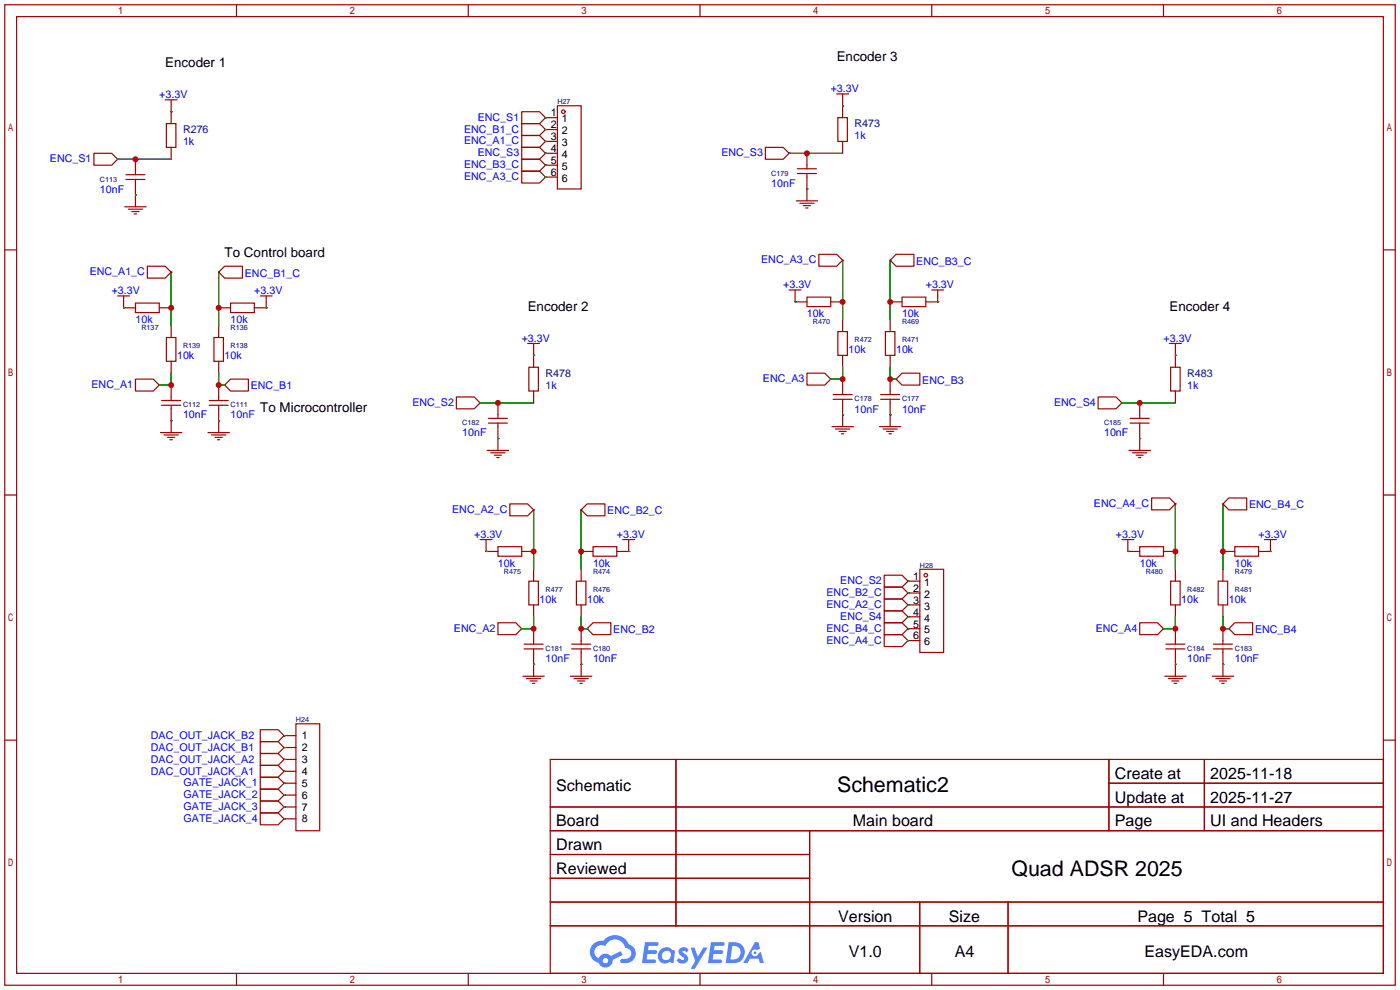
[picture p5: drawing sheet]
<svg xmlns="http://www.w3.org/2000/svg" width="299mm" height="212mm" viewBox="0 0 299 212" stroke-linecap="round" stroke-linejoin="round" font-family="sans-serif">
<g fill="none" stroke="#a10000" stroke-width=".25">
<path d="M1 1h297.2v209.6h-297.2zM3.6 3.6h292.1v204.4h-292.1zM50.5 1v2.6M100.1 1v2.6M149.6 1v2.6M199.1 1v2.6M248.7 1v2.6M1 53.4h2.6M295.7 53.4h2.5M1 105.8h2.6M295.7 105.8h2.5M1 158.2h2.6"/>
<path d="M295.7 158.2h2.5M117.6 162.3h178.1v45.7h-178.1zM117.6 172.5h178.1M117.6 177.5h178.1M144.5 162.3v35.6M173 177.5v30.5M237 162.3v15.2M237 167.4h58.7M257.4 162.3v15.2M117.6 182.6h55.4M117.6 192.8h178.1M117.6 187.7h55.4"/>
<path d="M117.6 197.9h178.1M196.6 192.8v15.2M215.4 192.8v15.2M50.5 208v2.6M100.1 208v2.6M149.6 208v2.6M199.1 208v2.6M248.7 208v2.6"/>
</g>
<g fill="#5487ff">
<path d="M145.3 202.7a1.3 1.3 0 0 1 1.9 .3l-.4 .6a.54 .54 0 0 0-.9-.2l.1 .2a1.34 1.34 0 0 1 .9 1.8 1.47 1.47 0 0 1-2.3-.1l.5-.6 .8 .5a.31 .31 0 0 0 .4-.3 .31 .31 0 0 0-.3-.4 1.12 1.12 0 0 1-.7-1.8z"/>
<path d="M147.6 202.5h.9l.6 2 1.2-2h.9l-2.7 4.6h-.9l1-1.7z"/>
<path d="M137.8 201.4h1.7a1.31 1.31 0 0 1 1.2 .2 .4 .4 0 0 1-.3 .5l-1.8 .1-.1 .9h1.6a.4 .4 0 0 1 .4 .4 .4 .4 0 0 1-.5 .4h-1.6l-.2 1.2h1.4a.46 .46 0 0 1 .5 0 .46 .46 0 0 1 .1 .5l-.4 .2h-2.6z"/>
<path d="M151.9 201.4h1.7a1.32 1.32 0 0 1 1.2 .2 .39 .39 0 0 1-.3 .5l-1.8 .1-.1 .9h1.6a.4 .4 0 0 1 .4 .4 .4 .4 0 0 1-.4 .4h-1.7l-.2 1.2h1.4a.46 .46 0 0 1 .5 0 .46 .46 0 0 1 .1 .5l-.4 .2h-2.6z"/>
<path d="M161.3 201.4h.8l.3 1.3-.6 .4a.75 .75 0 0 0-1.1 .3 .75 .75 0 0 0 .5 1 .75 .75 0 0 0 .9-.7l.5-.2 .6 2.3h-.8l-.3-.9h-1.8l-.5 .9h-1z"/>
<path d="M155.7 201.4l-.6 4.4h1.5a2.27 2.27 0 0 0 2.6-2.2 2.27 2.27 0 0 0-2.7-2.2zM156.5 202.1a1.5 1.5 0 0 1 1.8 1.6 1.5 1.5 0 0 1-1.9 1.4h-.3z"/>
<path d="M141.2 203a1.6 1.6 0 0 0-.3 2.3 1.6 1.6 0 0 0 2.3 .2l.7 .3 .3-2.4-.1-.3-.5-.1a1.58 1.58 0 0 0-2.4 0zM141.8 203.5a.98 .98 0 0 1 1.6 .4 .98 .98 0 0 1-1.1 1.3 .94 .94 0 0 1-.9-.7 .94 .94 0 0 1 .4-1z"/>
<path d="M126.8 201.8a2.37 2.37 0 0 0 1.1 4 1.54 1.54 0 0 0 1.8 1 1.54 1.54 0 0 0 1.2-1.6l2.2-1.1-.5-.8-2 1a1.57 1.57 0 0 0-2.7 .5 1.5 1.5 0 0 1-.7-2.1 1.5 1.5 0 0 1 2.2-.5 2.23 2.23 0 0 1 2.3-1.4 2.23 2.23 0 0 1 2 1.8 1.16 1.16 0 0 1 1.2 1.1 1.16 1.16 0 0 1-1.1 1.2h-.7a.47 .47 0 0 0-.5 .4 .47 .47 0 0 0 .4 .5 2.17 2.17 0 0 0 2.5-.9 2.17 2.17 0 0 0-.3-2.7l-.8-.4a3.2 3.2 0 0 0-5.5-.7l-1.1 .1zM128.8 205.3a.6 .6 0 0 1 1.2 0 .6 .6 0 0 1-1.2 0z"/>
<circle cx="161.4" cy="203.6" r=".28"/>
</g>
<g fill="none" stroke="#a10000" stroke-width=".25">
<path d="M20.1 32.8h3.8l1.2 1.2-1.2 1.3h-3.8zM25.1 34h.1M26.9 38.4h4.1M26.9 37.3h4.1M28.9 34v3.3M28.9 38.4v5.8M35.3 21.3h2.5M35.6 26.4h2v5.1h-2zM36.6 23.9h.1M36.6 21.3v5.1M36.6 31.5v2.5M111.5 23.9h3.8l1.3 1.2-1.3 1.3h-3.8z"/>
<path d="M111.5 29h3.8l1.3 1.2-1.3 1.3h-3.8zM111.5 26.4h3.8l1.3 1.3-1.3 1.3h-3.8zM111.5 31.5h3.8l1.3 1.3-1.3 1.2h-3.8zM111.5 36.6h3.8l1.3 1.2-1.3 1.3h-3.8zM111.5 34h3.8l1.3 1.3-1.3 1.3h-3.8zM116.6 25.1h.1M116.6 30.2h.1M116.6 27.7h.1M116.6 32.8h.1M116.6 37.8h.1M116.6 35.3h.1M116.6 25.1h2.5"/>
<path d="M116.6 27.7h2.5M116.6 30.2h2.5M116.6 32.8h2.5M116.6 35.3h2.5M116.6 37.8h2.5M119.1 22.6h5.1v17.8h-5.1zM163.6 31.5h3.8l1.3 1.3-1.3 1.2h-3.8zM168.7 32.8h.1M170.4 37.1h4.1M170.4 36.1h4.1M172.5 32.8v3.3M172.5 37.1v5.8"/>
<path d="M178.8 20.1h2.6M179.1 25.1h2v5.1h-2zM180.1 22.6h.1M180.1 20.1v5M180.1 30.2v2.6M26.7 44.2h4.5M27.4 44.7h3.1M28.2 45.2h1.5M28.7 45.7h.5M28.9 41.7h.1M31.5 56.9h3.8l1.3 1.3-1.3 1.2h-3.8zM36.6 58.2h.1"/>
<path d="M46.7 58.2h.1M48 56.9h3.8v2.5h-3.8l-1.3-1.2zM170.2 42.9h4.5M170.9 43.4h3.1M171.7 43.9h1.5M172.2 44.4h.5M172.5 40.4h.1M175 54.4h3.8l1.3 1.2-1.3 1.3h-3.8zM180.1 55.6h.1M190.2 55.6h.1M191.5 54.4h3.8v2.5h-3.8l-1.3-1.3zM25.1 63.2h2.6"/>
<path d="M26.4 65.8h.1M26.4 65.8h2.6M26.4 63.2v2.6M29 64.8h5v2h-5zM34 65.8h2.6M35.6 72.1h2v5.1h-2zM36.6 69.6v2.5M36.6 77.2v2.6M45.7 72.1h2.1v5.1h-2.1zM46.7 69.6v2.5M46.7 77.2v2.6M46.7 65.8h2.6"/>
<path d="M49.3 64.8h5.1v2h-5.1zM54.4 65.8h2.5M55.6 63.2h2.6M56.9 65.8h.1M56.9 63.2v2.6M112.8 73.4h2.5M113 78.5h2.1v5.1h-2.1zM114 75.9h.1M114 73.4v5.1M168.7 62h2.5M169.9 64.5h.1M169.9 64.5h2.6"/>
<path d="M169.9 62v2.5M172.5 63.5h5v2h-5zM172.5 79.8h3.8l1.2 1.2-1.2 1.3h-3.8zM177.5 64.5h2.6M179.1 70.9h2v5h-2zM180.1 68.3v2.6M180.1 75.9v2.6M189.2 70.9h2.1v5h-2.1zM190.2 68.3v2.6M190.2 75.9v2.6M190.2 64.5h2.6M192.8 63.5h5.1v2h-5.1z"/>
<path d="M192.8 79.8h3.8v2.5h-3.8l-1.3-1.3zM197.9 64.5h2.5M199.1 62h2.6M200.4 64.5h.1M200.4 62v2.5M249.9 73.4h2.6M250.2 78.5h2v5.1h-2zM251.2 75.9h.1M251.2 73.4v5.1M29 81h3.8l1.2 1.3-1.2 1.3h-3.8zM34 82.3h.1M34.3 92.5h4.6"/>
<path d="M34.5 86.6h4.1M34.5 85.6h4.1M35.1 93h3M35.8 93.5h1.5M36.3 94h.5M36.6 89.9h.1M36.6 82.3v3.3M36.6 86.6v5.9M44.4 92.5h4.6M44.7 86.6h4.1M44.7 85.6h4.1M45.2 93h3.1"/>
<path d="M46 93.5h1.5M46.5 94h.5M46.7 89.9h.1M46.7 82.3v3.3M46.7 86.6v5.9M48 82.3l1.3-1.3h3.8v2.6h-3.8zM48 82.3h.1M97.5 84.8h3.8l1.3 1.3-1.3 1.3h-3.8zM102.6 86.1h.1M104.1 96.3h4.6M104.4 90.4h4M104.4 89.4h4"/>
<path d="M104.9 96.8h3M105.7 97.3h1.5M106.2 97.8h.5M106.4 93.7h.1M106.4 86.1v3.3M106.4 90.4v5.9M114 83.6v2.5M177.5 81h.1M177.8 91.2h4.6M178.1 85.3h4M178.1 84.3h4M178.6 91.7h3"/>
<path d="M179.3 92.2h1.5M179.8 92.7h.5M180.1 88.6h.1M180.1 81v3.3M180.1 85.3v5.9M188 91.2h4.5M188.2 85.3h4.1M188.2 84.3h4.1M188.7 91.7h3.1M189.5 92.2h1.5M190 92.7h.5M190.2 88.6h.1"/>
<path d="M190.2 81v3.3M190.2 85.3v5.9M191.5 81h.1M234.7 84.8h3.8l1.3 1.3-1.3 1.3h-3.8zM239.8 86.1h.1M241.3 96.3h4.6M241.5 90.4h4.1M241.5 89.4h4.1M242.1 96.8h3M242.8 97.3h1.5M243.3 97.8h.5M243.6 93.7h.1"/>
<path d="M243.6 86.1v3.3M243.6 90.4v5.9M251.2 83.6v2.5M102.6 115.3h2.6M103.9 117.9h.1M103.9 117.9h2.5M103.9 115.3v2.6M106.4 116.8h5.1v2.1h-5.1zM109 107.7h3.8l1.2 1.3-1.2 1.2h-3.8zM111.5 117.9h2.5M114 109h.1M124.2 109l1.3-1.3h3.8v2.5h-3.8z"/>
<path d="M124.2 109h.1M124.2 117.9h2.5M126.7 116.8h5.1v2.1h-5.1zM131.8 117.9h2.6M133.1 115.3h2.5M134.4 117.9h.1M134.4 115.3v2.6M239.8 115.3h2.5M241 117.9h.1M241 117.9h2.6M241 115.3v2.6M243.6 116.8h5.1v2.1h-5.1z"/>
<path d="M246.1 106.4h3.8l1.3 1.3-1.3 1.3h-3.8zM248.7 117.9h2.5M251.2 107.7h.1M261.4 107.7l1.2-1.3h3.8v2.6h-3.8zM261.4 107.7h.1M261.4 117.9h2.5M263.9 116.8h5.1v2.1h-5.1zM269 117.9h2.5M270.3 115.3h2.5M271.5 117.9h.1M271.5 115.3v2.6M106.4 133.1h3.8l1.3 1.3-1.3 1.2h-3.8z"/>
<path d="M111.5 134.4h.1M112 138.7h4.1M112 137.7h4.1M113 124.2h2.1v5.1h-2.1zM114 121.7v2.5M114 129.3v2.5M114 134.4v3.3M114 138.7v5.8M122.2 138.7h4M122.2 137.7h4M123.2 124.2h2v5.1h-2zM124.2 121.7v2.5"/>
<path d="M124.2 129.3v2.5M124.2 134.4v3.3M124.2 138.7v5.8M125.5 134.4l1.2-1.3h3.9v2.5h-3.9zM125.5 134.4h.1M189 122.9h3.8l1.3 1.3-1.3 1.3h-3.8zM189 128h3.8l1.3 1.3-1.3 1.3h-3.8zM189 125.5h3.8l1.3 1.2-1.3 1.3h-3.8zM189 130.6h3.8l1.3 1.2-1.3 1.3h-3.8zM189 135.6h3.8l1.3 1.3-1.3 1.3h-3.8zM189 133.1h3.8l1.3 1.3-1.3 1.2h-3.8zM194.1 124.2h.1"/>
<path d="M194.1 129.3h.1M194.1 126.7h.1M194.1 131.8h.1M194.1 136.9h.1M194.1 134.4h.1M194.1 124.2h2.5M194.1 126.7h2.5M194.1 129.3h2.5M194.1 131.8h2.5M194.1 134.4h2.5M194.1 136.9h2.5M196.6 121.7h5.1v17.7h-5.1z"/>
<path d="M243.6 133.1h3.8l1.3 1.3-1.3 1.2h-3.8zM248.7 134.4h.1M249.2 138.7h4M249.2 137.7h4M250.2 124.2h2v5.1h-2zM251.2 121.7v2.5M251.2 129.3v2.5M251.2 134.4v3.3M251.2 138.7v5.8M259.3 138.7h4.1M259.3 137.7h4.1M260.3 124.2h2.1v5.1h-2.1z"/>
<path d="M261.4 121.7v2.5M261.4 129.3v2.5M261.4 134.4v3.3M261.4 138.7v5.8M262.6 134.4l1.3-1.3h3.8v2.5h-3.8zM262.6 134.4h.1M55.6 158.5h3.8l1.3 1.3-1.3 1.2h-3.8zM55.6 156h3.8l1.3 1.2-1.3 1.3h-3.8zM60.7 159.8h.1M60.7 157.2h.1M60.7 157.2h2.5M60.7 159.8h2.5"/>
<path d="M63.2 154.7h5.1v22.8h-5.1zM111.8 144.5h4.5M112.5 145h3.1M113.3 145.5h1.5M113.8 146.1h.5M114 142h.1M121.9 144.5h4.6M122.7 145h3M123.4 145.5h1.6M124 146.1h.5M124.2 142h.1M248.9 144.5h4.6"/>
<path d="M249.7 145h3M250.4 145.5h1.6M251 146.1h.5M251.2 142h.1M259.1 144.5h4.6M259.8 145h3.1M260.6 145.5h1.5M261.1 146.1h.5M261.4 142h.1M55.6 166.1h3.8l1.3 1.3-1.3 1.3h-3.8zM55.6 168.7h3.8l1.3 1.2-1.3 1.3h-3.8zM55.6 171.2h3.8l1.3 1.3-1.3 1.2h-3.8z"/>
<path d="M55.6 173.7h3.8l1.3 1.3-1.3 1.3h-3.8zM55.6 161h3.8l1.3 1.3-1.3 1.3h-3.8zM55.6 163.6h3.8l1.3 1.2-1.3 1.3h-3.8zM60.7 167.4h.1M60.7 169.9h.1M60.7 172.5h.1M60.7 175h.1M60.7 162.3h.1M60.7 164.8h.1M60.7 162.3h2.5M60.7 164.8h2.5M60.7 167.4h2.5"/>
<path d="M60.7 169.9h2.5M60.7 172.5h2.5M60.7 175h2.5"/>
<circle cx="120.4" cy="23.9" r=".38"/>
<circle cx="197.9" cy="122.9" r=".38"/>
</g>
<g fill="none" stroke="#008700" stroke-width=".25">
<path d="M25.1 34h11.5M36.6 23.9h.1M116.6 25.1h.1M116.6 30.2h.1M116.6 27.7h.1M116.6 32.8h.1M116.6 37.8h.1M116.6 35.3h.1M168.7 32.8h11.4M180.1 22.6h.1M28.9 41.7h.1M36.6 58.2v11.4"/>
<path d="M46.7 58.2v11.4M172.5 40.4h.1M180.1 55.6v12.7M190.2 55.6v12.7M26.4 65.8h.1M36.6 79.8v2.5h-2.6M46.7 79.8v2.5h1.3M56.9 65.8h.1M114 75.9h.1M169.9 64.5h.1M180.1 78.5v2.5h-2.5M190.2 78.5v2.5h1.3"/>
<path d="M200.4 64.5h.1M251.2 75.9h.1M36.6 89.9h.1M46.7 89.9h.1M102.6 86.1h11.4M106.4 93.7h.1M180.1 88.6h.1M190.2 88.6h.1M239.8 86.1h11.4M243.6 93.7h.1M103.9 117.9h.1M114 109v12.7"/>
<path d="M124.2 109v12.7M134.4 117.9h.1M241 117.9h.1M251.2 107.7v14M261.4 107.7v14M271.5 117.9h.1M114 131.8v2.6h-2.5M124.2 131.8v2.6h1.3M194.1 124.2h.1M194.1 126.7h.1M194.1 129.3h.1M194.1 131.8h.1"/>
<path d="M194.1 134.4h.1M194.1 136.9h.1M251.2 131.8v2.6h-2.5M261.4 131.8v2.6h1.2M60.7 157.2h.1M60.7 159.8h.1M114 142h.1M124.2 142h.1M251.2 142h.1M261.4 142h.1M60.7 167.4h.1M60.7 169.9h.1"/>
<path d="M60.7 172.5h.1M60.7 175h.1M60.7 162.3h.1M60.7 164.8h.1"/>
</g>
<g fill="#c00">
<circle cx="36.6" cy="65.8" r=".63"/>
<circle cx="46.7" cy="65.8" r=".63"/>
<circle cx="36.6" cy="82.3" r=".63"/>
<circle cx="46.7" cy="82.3" r=".63"/>
<circle cx="28.9" cy="34" r=".63"/>
<circle cx="180.1" cy="64.5" r=".63"/>
<circle cx="190.2" cy="64.5" r=".63"/>
<circle cx="180.1" cy="81" r=".63"/>
<circle cx="190.2" cy="81" r=".63"/>
<circle cx="172.5" cy="32.8" r=".63"/>
<circle cx="114" cy="117.9" r=".63"/>
<circle cx="124.2" cy="117.9" r=".63"/>
<circle cx="114" cy="134.4" r=".63"/>
<circle cx="124.2" cy="134.4" r=".63"/>
<circle cx="106.4" cy="86.1" r=".63"/>
<circle cx="251.2" cy="117.9" r=".63"/>
<circle cx="261.4" cy="117.9" r=".63"/>
<circle cx="251.2" cy="134.4" r=".63"/>
<circle cx="261.4" cy="134.4" r=".63"/>
<circle cx="243.6" cy="86.1" r=".63"/>
</g>
<g font-size="4.6">
<text x="178.9" y="169.3">Schematic2</text>
<text x="216.2" y="187.1">Quad ADSR 2025</text>
</g>
<g font-size="3.4">
<text x="238.3" y="166.5">Create at</text>
<text x="258.7" y="166.5">2025-11-18</text>
<text x="118.9" y="169">Schematic</text>
<text x="238.3" y="171.6">Update at</text>
<text x="258.7" y="171.6">2025-11-27</text>
<text x="118.9" y="176.6">Board</text>
<text x="182.3" y="176.6">Main board</text>
<text x="238.3" y="176.6">Page</text>
<text x="258.7" y="176.6">UI and Headers</text>
<text x="118.9" y="181.7">Drawn</text>
<text x="118.9" y="186.8">Reviewed</text>
<text x="179.1" y="197">Version</text>
<text x="202.8" y="197">Size</text>
<text x="243.1" y="197">Page 5 Total 5</text>
<text x="181.4" y="204.6">V1.0</text>
<text x="204" y="204.6">A4</text>
<text x="244.6" y="204.6">EasyEDA.com</text>
</g>
<g font-size="2.9">
<text x="35.3" y="14.4">Encoder 1</text>
<text x="178.8" y="13.1">Encoder 3</text>
<text x="48" y="55">To Control board</text>
<text x="112.8" y="66.5">Encoder 2</text>
<text x="249.9" y="66.5">Encoder 4</text>
<text x="55.6" y="88">To Microcontroller</text>
</g>
<g font-size="2.3" fill="#00f">
<text x="34" y="21">+3.3V</text>
<text x="177.5" y="19.7">+3.3V</text>
<text x="99.2" y="28.3">ENC_B1_C</text>
<text x="102.1" y="25.8">ENC_S1</text>
<text x="182.6" y="29.7">1k</text>
<text x="10.7" y="34.7">ENC_S1</text>
<text x="39.1" y="31">1k</text>
<text x="99.2" y="30.9">ENC_A1_C</text>
<text x="99.2" y="35.9">ENC_B3_C</text>
<text x="102.1" y="33.4">ENC_S3</text>
<text x="154.2" y="33.4">ENC_S3</text>
<text x="21.3" y="41.2">10nF</text>
<text x="99.2" y="38.5">ENC_A3_C</text>
<text x="164.8" y="39.9">10nF</text>
<text x="19.2" y="58.8">ENC_A1_C</text>
<text x="52.3" y="59.1">ENC_B1_C</text>
<text x="162.7" y="56.3">ENC_A3_C</text>
<text x="195.8" y="56.6">ENC_B3_C</text>
<text x="23.9" y="62.9">+3.3V</text>
<text x="54.4" y="62.9">+3.3V</text>
<text x="167.4" y="61.6">+3.3V</text>
<text x="197.9" y="61.6">+3.3V</text>
<text x="29" y="69.1">10k</text>
<text x="49.3" y="69.1">10k</text>
<text x="172.5" y="67.8">10k</text>
<text x="192.8" y="67.8">10k</text>
<text x="37.8" y="76.7">10k</text>
<text x="48" y="76.7">10k</text>
<text x="111.5" y="73">+3.3V</text>
<text x="181.4" y="75.5">10k</text>
<text x="191.5" y="75.5">10k</text>
<text x="248.7" y="73">+3.3V</text>
<text x="19.6" y="82.9">ENC_A1</text>
<text x="53.6" y="83.2">ENC_B1</text>
<text x="116.6" y="83.1">1k</text>
<text x="163.1" y="81.7">ENC_A3</text>
<text x="197.1" y="82">ENC_B3</text>
<text x="253.7" y="83.1">1k</text>
<text x="39.1" y="89.4">10nF</text>
<text x="49.3" y="89.4">10nF</text>
<text x="88.1" y="86.7">ENC_S2</text>
<text x="182.6" y="88.2">10nF</text>
<text x="192.8" y="88.2">10nF</text>
<text x="225.3" y="86.7">ENC_S4</text>
<text x="98.8" y="93.2">10nF</text>
<text x="236" y="93.2">10nF</text>
<text x="96.6" y="109.6">ENC_A2_C</text>
<text x="129.8" y="109.9">ENC_B2_C</text>
<text x="233.8" y="108.3">ENC_A4_C</text>
<text x="267" y="108.6">ENC_B4_C</text>
<text x="101.3" y="115">+3.3V</text>
<text x="131.8" y="115">+3.3V</text>
<text x="238.5" y="115">+3.3V</text>
<text x="269" y="115">+3.3V</text>
<text x="106.4" y="121.2">10k</text>
<text x="126.7" y="121.2">10k</text>
<text x="179.6" y="124.8">ENC_S2</text>
<text x="243.6" y="121.2">10k</text>
<text x="263.9" y="121.2">10k</text>
<text x="115.3" y="128.8">10k</text>
<text x="125.5" y="128.8">10k</text>
<text x="176.6" y="129.9">ENC_A2_C</text>
<text x="176.6" y="127.4">ENC_B2_C</text>
<text x="252.5" y="128.8">10k</text>
<text x="262.6" y="128.8">10k</text>
<text x="97" y="135">ENC_A2</text>
<text x="131.1" y="135.3">ENC_B2</text>
<text x="176.6" y="137.5">ENC_A4_C</text>
<text x="176.6" y="135">ENC_B4_C</text>
<text x="179.6" y="132.5">ENC_S4</text>
<text x="234.2" y="135">ENC_A4</text>
<text x="268.2" y="135.3">ENC_B4</text>
<text x="116.6" y="141.5">10nF</text>
<text x="126.7" y="141.5">10nF</text>
<text x="253.7" y="141.5">10nF</text>
<text x="263.9" y="141.5">10nF</text>
<text x="32.2" y="160.6">DAC_OUT_JACK_B1</text>
<text x="32.2" y="158">DAC_OUT_JACK_B2</text>
<text x="32.2" y="163.1">DAC_OUT_JACK_A2</text>
<text x="32.2" y="165.6">DAC_OUT_JACK_A1</text>
<text x="39.2" y="168">GATE_JACK_1</text>
<text x="39.2" y="170.6">GATE_JACK_2</text>
<text x="39.2" y="173.1">GATE_JACK_3</text>
<text x="39.2" y="175.6">GATE_JACK_4</text>
</g>
<g font-size="2.3" fill="#000080">
<text x="39.1" y="28.5">R276</text>
<text x="182.6" y="27.2">R473</text>
<text x="116.6" y="80.5">R478</text>
<text x="253.7" y="80.5">R483</text>
</g>
<g font-size="2.3">
<text x="117.7" y="24.9">1</text>
<text x="117.7" y="27.4">2</text>
<text x="117.7" y="30">3</text>
<text x="120.1" y="26.2">1</text>
<text x="120.1" y="28.7">2</text>
<text x="117.7" y="32.5">4</text>
<text x="117.7" y="35.1">5</text>
<text x="120.1" y="31.2">3</text>
<text x="120.1" y="33.8">4</text>
<text x="117.7" y="37.6">6</text>
<text x="120.1" y="36.3">5</text>
<text x="120.1" y="38.9">6</text>
<text x="195.2" y="124">1</text>
<text x="197.5" y="125.2">1</text>
<text x="195.2" y="126.5">2</text>
<text x="195.2" y="129">3</text>
<text x="195.2" y="131.6">4</text>
<text x="197.5" y="127.8">2</text>
<text x="197.5" y="130.3">3</text>
<text x="195.2" y="134.1">5</text>
<text x="195.2" y="136.7">6</text>
<text x="197.5" y="132.8">4</text>
<text x="197.5" y="135.4">5</text>
<text x="197.5" y="137.9">6</text>
<text x="64.5" y="158">1</text>
<text x="64.5" y="160.5">2</text>
<text x="64.5" y="163.1">3</text>
<text x="64.5" y="165.6">4</text>
<text x="64.5" y="168.2">5</text>
<text x="64.5" y="170.7">6</text>
<text x="64.5" y="173.2">7</text>
<text x="64.5" y="175.8">8</text>
</g>
<g font-size="1.5" fill="#000080">
<text x="119.1" y="22.3">H27</text>
<text x="21.3" y="38.8">C113</text>
<text x="164.8" y="37.5">C179</text>
<text x="30.2" y="70.5">R137</text>
<text x="49.3" y="70.5">R136</text>
<text x="173.7" y="69.3">R470</text>
<text x="192.8" y="69.3">R469</text>
<text x="39.1" y="74.4">R139</text>
<text x="49.3" y="74.4">R138</text>
<text x="182.6" y="73.1">R472</text>
<text x="192.8" y="73.1">R471</text>
<text x="39.1" y="87.1">C112</text>
<text x="49.3" y="87.1">C111</text>
<text x="182.6" y="85.8">C178</text>
<text x="192.8" y="85.8">C177</text>
<text x="98.8" y="90.9">C182</text>
<text x="236" y="90.9">C185</text>
<text x="107.7" y="122.6">R475</text>
<text x="126.7" y="122.6">R474</text>
<text x="196.6" y="121.3">H28</text>
<text x="244.9" y="122.6">R480</text>
<text x="263.9" y="122.6">R479</text>
<text x="116.6" y="126.4">R477</text>
<text x="126.7" y="126.4">R476</text>
<text x="253.7" y="126.4">R482</text>
<text x="263.9" y="126.4">R481</text>
<text x="116.6" y="139.1">C181</text>
<text x="126.7" y="139.1">C180</text>
<text x="253.7" y="139.1">C184</text>
<text x="263.9" y="139.1">C183</text>
<text x="63.2" y="154.4">H24</text>
</g>
</svg>
